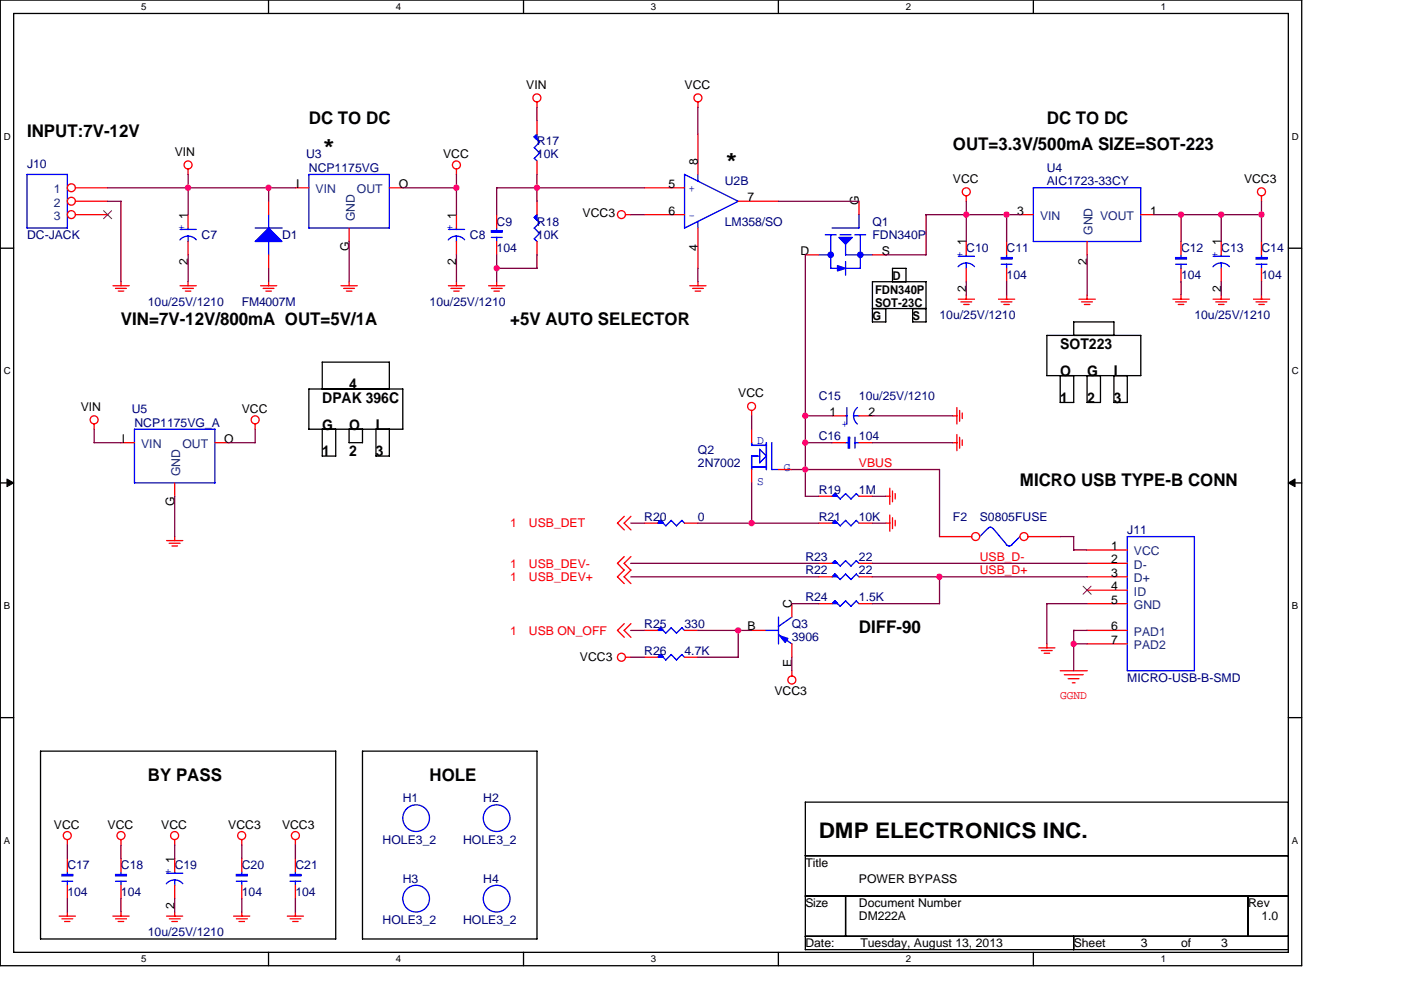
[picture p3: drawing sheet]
<svg xmlns="http://www.w3.org/2000/svg" width="297mm" height="210mm" viewBox="0 0 297 210" stroke-linecap="round" stroke-linejoin="round" font-family="sans-serif">
<path d="M.1 0h275.9v204.8h-275.9zM2.9 2.9h270.3v199.1h-270.3z" fill="none" stroke="#000" stroke-width=".28"/>
<g fill="#fff">
<path d="M29.9 .3h1.1v2.3h-1.1z"/>
<path d="M29.9 202.3h1.1v2.3h-1.1z"/>
</g>
<path d="M56.9 0v2.9M56.9 202v2.8" fill="none" stroke="#000" stroke-width=".28"/>
<g fill="#fff">
<path d="M83.9 .3h1.2v2.3h-1.2z"/>
<path d="M83.9 202.3h1.2v2.3h-1.2z"/>
</g>
<path d="M111 0v2.9M111 202v2.8" fill="none" stroke="#000" stroke-width=".28"/>
<g fill="#fff">
<path d="M138 .3h1.1v2.3h-1.1z"/>
<path d="M138 202.3h1.1v2.3h-1.1z"/>
</g>
<path d="M165 0v2.9M165 202v2.8" fill="none" stroke="#000" stroke-width=".28"/>
<g fill="#fff">
<path d="M192 .3h1.2v2.3h-1.2z"/>
<path d="M192 202.3h1.2v2.3h-1.2z"/>
</g>
<path d="M219.1 0v2.9M219.1 202v2.8" fill="none" stroke="#000" stroke-width=".28"/>
<g fill="#fff">
<path d="M246.1 .3h1.1v2.3h-1.1z"/>
<path d="M246.1 202.3h1.1v2.3h-1.1z"/>
<path d="M.8 27.7h1.5v2.3h-1.5z"/>
<path d="M273.9 27.7h1.5v2.3h-1.5z"/>
<path d="M.8 77.5h1.5v2.3h-1.5z"/>
<path d="M273.9 77.5h1.5v2.3h-1.5z"/>
</g>
<path d="M.1 52.6h2.8M273.2 52.6h2.8" fill="none" stroke="#000" stroke-width=".28"/>
<g fill="#fff">
<path d="M.8 127.3h1.4v2.3h-1.4z"/>
<path d="M273.9 127.3h1.3v2.3h-1.3z"/>
</g>
<path d="M.1 102.4h2.8M273.2 102.4h2.8" fill="none" stroke="#000" stroke-width=".28"/>
<path d="M1.5 101.6l1.4 .8-1.4 .8zM273.2 102.4l1.4-.8v1.6z" fill="#000" stroke="#000" stroke-width=".21"/>
<g fill="#fff">
<path d="M.8 177.1h1.4v2.3h-1.4z"/>
<path d="M273.9 177.1h1.3v2.3h-1.3z"/>
</g>
<g fill="none" stroke="#000" stroke-width=".28">
<path d="M189.2 59.8v-2.9h2.9v2.9M185 65.4h11.3M187.8 65.4v2.9h-2.8v-8.5h11.3v8.5h-2.8v-2.9M222 71.1h19.9v8.6h-19.9zM224.8 79.7v5.7h2.8v-5.7M227.6 71.1v-2.8h8.6v2.8M230.5 79.7v5.7h2.8v-5.7M236.2 79.7v5.7h2.8v-5.7M65.5 82.5h19.9v8.5h-19.9zM68.3 91v5.7h2.9v-5.7M68.3 82.5v-5.7h14.2v5.7M74 91v2.9h2.9v-2.9"/>
<path d="M79.7 91v5.7h2.8v-5.7M.1 152.2h2.8M8.6 159.3h62.6v39.9h-62.6zM76.9 159.3h37v39.9h-37zM273.2 152.2h2.8M170.7 170.1h102.5v31.3h-102.5zM170.7 181.5h102.5M170.7 190.1h102.5M170.7 198.6h102.5M179.3 190.1v8.5M227.6 198.6v2.8M264.6 190.1v8.5"/>
</g>
<g fill="none" stroke="#f00" stroke-width=".28">
<path d="M16 39.8h6.8M39.9 35.9v1.1M62.6 39.8h2.9M82.5 39.8h2.9M96.8 35.9v1.1M113.9 21.6v1.2M113.9 25.6v2.9M113.9 34.1v2.9M136.6 39.8h8.5M148 21.6v1.2M148 28.5v8.5M16 45.5h6.8"/>
<path d="M16 42.7h6.8M25.7 59.8v.8M39.9 45.5v2.9M39.9 51.2v2.9M39.9 59.8v.8M57 42.7v2.8M57 54.1v2.8M57 59.8v.8M74 48.4v2.8M74 59.8v.8M96.8 45.5v2.9M96.8 51.2v2.9"/>
<path d="M96.8 59.8v.8M105.3 45.5v2.9M105.3 51.2v2.9M105.3 59.8v.8M113.9 42.7v2.8M113.9 51.2v2.9M132.6 45.5h1.2M136.6 45.5h8.5M148 48.4v8.5M148 59.8v.8M156.5 42.7h8.6M170.7 54.1h2.9"/>
<path d="M182.1 42.7v2.8M185 54.1h2.8M204.9 41.6v1.1M204.9 51.2v2.9M204.9 56.9v2.9M213.4 51.2v2.9M213.4 56.9v2.9M216.3 45.5h2.8M230.5 51.2v2.9M241.9 45.5h2.8M250.4 51.2v2.9M250.4 56.9v2.9"/>
<path d="M258.9 51.2v2.9M258.9 56.9v2.9M267.5 41.6v1.1M267.5 51.2v2.9M267.5 56.9v2.9M24 60.6h3.4M24.5 61.2h2.3M25.1 61.7h1.1M38.2 60.6h3.4M38.7 61.2h2.3M39.3 61.7h1.2M55.2 60.6h3.5"/>
<path d="M55.8 61.2h2.3M56.4 61.7h1.1M72.3 60.6h3.5M72.9 61.2h2.3M73.4 61.7h1.2M95.1 60.6h3.4M95.6 61.2h2.3M96.2 61.7h1.2M103.6 60.6h3.4M104.2 61.2h2.3M104.7 61.7h1.2M146.3 60.6h3.4"/>
<path d="M146.9 61.2h2.2M147.4 61.7h1.1M203.2 63.5h3.4M203.7 64h2.3M204.3 64.6h1.2M204.9 62.6v.9M211.7 63.5h3.4M212.3 64h2.2M212.8 64.6h1.2M213.4 62.6v.9M228.8 63.5h3.4M229.3 64h2.3"/>
<path d="M229.9 64.6h1.2M230.5 62.6v.9M248.7 63.5h3.4M249.2 64h2.3M249.8 64.6h1.2M250.4 62.6v.9M257.2 63.5h3.5M257.8 64h2.3M258.4 64.6h1.1M258.9 62.6v.9M265.8 63.5h3.4M266.3 64h2.3"/>
<path d="M266.9 64.6h1.2M267.5 62.6v.9M20 89.9v1.2M25.7 93.9h2.8M45.6 93.9h2.8M54.1 89.9v1.2M159.4 87.1v1.1M159.4 91v2.9M159.4 99.6v2.8M165.1 99.6h2.8M176.4 88.2h2.9M176.4 93.9h2.9"/>
<path d="M182.1 88.2h2.9M182.1 93.9h2.9M202 88.2h.9M202 93.9h.9M202.9 86.5v3.4M202.9 92.2v3.4M203.5 87.1v2.3M203.5 92.8v2.3M204 87.6v1.2M204 93.3v1.2M35.3 114.7h3.5M35.9 115.2h2.3"/>
<path d="M36.5 115.8h1.1M37 102.4v2.9M37 113.8v.9M132.4 118l-1.5 1.5 1.5 1.4M132.4 109.5l-1.5 1.5 1.5 1.4M133.8 118l-1.5 1.5 1.5 1.4M133.8 109.5l-1.5 1.5 1.5 1.4M136.6 111h2.8M145.1 111h2.9M173.6 111h2.8M173.6 105.3h2.8M173.6 119.5h2.8"/>
<path d="M182.1 111h2.9M182.1 105.3h2.9M182.1 119.5h2.9M187.8 111h.9M187.8 105.3h.9M188.7 103.5v3.5M188.7 109.2v3.5M189.2 104.1v2.3M189.2 109.8v2.3M189.8 104.7v1.1M189.8 110.4v1.1M199.2 113.8h6.8"/>
<path d="M218 113.8h6.8M230.5 116.6h8.5M230.5 119.5h8.5M132.4 120.9l-1.5 1.4 1.5 1.5M132.4 132.3l-1.5 1.4 1.5 1.5M132.6 139.4h1.2M133.8 120.9l-1.5 1.4 1.5 1.5M133.8 132.3l-1.5 1.4 1.5 1.5M136.6 139.4h2.8M136.6 133.7h2.8M145.1 139.4h2.9M145.1 133.7h2.9"/>
<path d="M159.4 133.7h2.8M167.9 128v2.9M167.9 136.6v2.8M173.6 122.3h2.8M173.6 128h2.8M182.1 122.3h2.9M182.1 128h2.9M220.2 137.4h3.5M220.8 138h2.3M221.4 138.6h1.1M222 136.6v.8M230.5 122.3h8.5"/>
<path d="M230.5 125.2h8.5M230.5 128h8.5M230.5 133.7h8.5M230.5 136.6h8.5M167.9 142.2v1.2M224.8 142.3h5.7M225.7 143.1h4M226.5 144h2.3M227.3 144.8h.6M14.3 178.1v1.2M25.7 178.1v1.2M37 178.1v1.2"/>
<path d="M51.3 178.1v1.2M62.6 178.1v1.2M12.5 194.3h3.5M13.1 194.9h2.3M13.7 195.5h1.1M14.3 182.1v2.8M14.3 187.8v2.8M14.3 193.5v.8M23.9 194.3h3.5M24.5 194.9h2.3M25.1 195.5h1.1M25.7 182.1v2.8"/>
<path d="M25.7 187.8v2.8M25.7 193.5v.8M35.3 194.3h3.4M35.9 194.9h2.3M36.4 195.5h1.2M37 182.1v2.8M37 187.8v2.8M37 193.5v.8M49.5 194.3h3.5M50.1 194.9h2.3M50.7 195.5h1.1M51.3 182.1v2.8"/>
<path d="M51.3 187.8v2.8M51.3 193.5v.8M60.9 194.3h3.4M61.5 194.9h2.3M62.1 195.5h1.1M62.6 182.1v2.8M62.6 187.8v2.8M62.6 193.5v.8"/>
<circle cx="15.1" cy="39.8" r=".84"/>
<circle cx="39.9" cy="35" r=".85"/>
<circle cx="96.8" cy="35" r=".85"/>
<circle cx="113.8" cy="20.8" r=".85"/>
<circle cx="148" cy="20.8" r=".85"/>
<circle cx="15.1" cy="42.7" r=".84"/>
<circle cx="15.1" cy="45.5" r=".84"/>
<circle cx="131.8" cy="45.5" r=".84"/>
<circle cx="204.9" cy="40.7" r=".85"/>
<circle cx="267.5" cy="40.7" r=".85"/>
<circle cx="20" cy="89" r=".85"/>
<circle cx="54.1" cy="89" r=".85"/>
<circle cx="159.3" cy="86.2" r=".84"/>
<circle cx="206.9" cy="113.8" r=".84"/>
<circle cx="217.1" cy="113.8" r=".84"/>
<circle cx="131.8" cy="139.4" r=".85"/>
<circle cx="167.9" cy="144.2" r=".85"/>
<circle cx="14.3" cy="177.2" r=".85"/>
<circle cx="25.6" cy="177.2" r=".85"/>
<circle cx="37" cy="177.2" r=".85"/>
<circle cx="51.2" cy="177.2" r=".85"/>
<circle cx="62.6" cy="177.2" r=".85"/>
</g>
<g fill="none" stroke="#00f" stroke-width=".28">
<path d="M5.7 37h8.6v11.4h-8.6zM65.5 37h17v11.4h-17zM113.3 29l1.1 1.2M113.9 28.5l-.6 .5M114.4 30.2l-1.1 1.1 1.1 1.2M114.4 32.4l-1.1 1.2 .6 .6M148 37v1.4M219.1 39.8h22.8v11.4h-22.8zM38.2 48.7h3.4M39.9 50.1l.8 .1 .9 .7M39.9 50.1l-1.2 .3-.6 .5M39.9 48.4v.3"/>
<path d="M39.9 50.1v1.1M54.1 48.4h5.7M57 45.5v2.9M57 51.2v2.9M95.1 48.7h3.4M96.8 48.4v.3M96.8 50.1v1.1M98.5 50.9l-.9-.7-.9-.1-1.1 .3-.6 .5M104.2 50.4h2.3M105.3 48.3v.6M105.3 50.3v.9M113.3 48.4l1.1 1.1"/>
<path d="M113.9 45.5l-.6 .6 1.1 1.2M114.4 47.2l-1.1 1.2M114.4 49.5l-1.1 1.2 .6 .5M148 46.9v1.5M156.5 42.7l-11.4 5.7M156.5 42.7l-11.4-5.7v11.4M173.6 54.1h2.6M175 49.8h2.3M176.1 49.8v7.1h1.8M178.1 49.8h2.3M179.3 51.2v2.9h5.7M179.3 55.5v2.9"/>
<path d="M181.2 49.8h2.3M182.1 45.5v2.9h-5.7M182.4 49.8v7.1h-3.1M203.2 54.4h3.4M204.8 55.8l.9 .1 .9 .7M204.8 55.8l-1.1 .3-.6 .5M204.9 54.1v.3M204.9 55.8v1.1M212.3 56h2.3M213.4 54v.6M213.4 56v.9M249.3 56h2.3"/>
<path d="M250.4 54v.6M250.4 56v.9M257.2 54.4h3.5M258.9 55.8l.8 .1 1 .7M258.9 55.8l-.8 .1-.9 .7M258.9 54.1v.3M258.9 55.8v1.1M266.3 56h2.3M267.5 54v.6M267.5 56v.9M28.5 91h17.1v11.4h-17.1zM159.3 96.7h1.8"/>
<path d="M159.3 99h3.2M159.4 93.9v.6M159.4 96.7v2.9M159.4 94.5h3.1M161.1 95.3l1.4 1.4-1.4 1.4v-2.8M162.5 93.9v5.7M163.6 93.9v5.7h1.5M179.3 93.9h.5M179.3 88.2h.3M179.6 86.5v3.4M181 88.2l.1 .8 .7 .9M181 88.2h1.1"/>
<path d="M181.2 93.9h.9M181.3 92.7v2.3M181.8 86.4l-.5 .6-.3 1.2M140 110.4l1.2 1.1M140 110.4l-.6 .6M142.3 110.4l-1.1 1.1M144.6 110.4l.6 .6M144.6 110.4l-1.2 1.1-1.1-1.1M177 110.4l-.6 .6M177 118.9l-.6 .6M177 104.7l-.6 .6M179.3 110.4l-1.1 1.1-1.2-1.1"/>
<path d="M179.3 118.9l-1.1 1.2-1.2-1.2M179.3 104.7l-1.1 1.2-1.2-1.2M181.5 110.4l.6 .6M181.5 118.9l.6 .6M181.5 104.7l.6 .6M181.6 110.4l-1.2 1.1-1.1-1.1M181.6 118.9l-1.2 1.2-1.1-1.2M181.6 104.7l-1.2 1.2-1.1-1.2M209.4 112.1l-1.7 1.7M210.5 112.1a.58 .58 0 0 0-1 0M210.6 112.1l2.8 3.4M213.4 115.5a.84 .84 0 0 0 1.2 0"/>
<path d="M216.3 113.8l-1.8 1.7M239 113.8h14.2v28.5h-14.2zM139.4 133.7l.6-.6 1.2 1.2M139.4 139.4l.6-.6 1.2 1.2M141.2 134.3l1.1-1.2 1.1 1.2M144.6 133.2l.6 .5M144.6 138.8l.6 .6M144.6 133.1l-1.2 1.2M144.6 138.8l-1.2 1.2-1.1-1.2-1.1 1.2M162.2 133.7h2.9M165.1 134.6l2.8 2M165.1 130.9v5.7"/>
<path d="M167.9 130.9l-2.9 2M177 127.4l-.6 .6M177 121.8l-.6 .5M179.3 121.8l1.1 1.1 1.2-1.1 .5 .6M179.3 127.4l-1.1 1.2-1.2-1.1M179.3 121.8l-1.1 1.1-1.2-1.1M181.5 127.5l.6 .6M181.6 127.4l-1.2 1.2-1.1-1.1M13.1 186.9h2.3M14.3 184.9v.6M14.3 186.9v.9M24.5 186.9h2.3"/>
<path d="M25.7 184.9v.6M25.7 186.9v.9M35.3 185.2h3.5M37 184.9v.3M37 186.6v1.2M38.8 187.4a2.28 2.28 0 0 0-3.5 .1M50.1 186.9h2.3M51.3 184.9v.6M51.3 186.9v.9M61.5 186.9h2.3M62.6 184.9v.6M62.6 186.9v.9"/>
<circle cx="88.2" cy="173.5" r="2.83"/>
<circle cx="105.3" cy="173.5" r="2.84"/>
<circle cx="88.2" cy="190.6" r="2.83"/>
<circle cx="105.3" cy="190.6" r="2.84"/>
</g>
<path d="M22 44.7l1.7 1.7M23.7 44.7l-1.8 1.7M229.6 124.3l1.7 1.7M231.3 124.3l-1.7 1.7" fill="none" stroke="#804000" stroke-width=".21"/>
<g fill="#00f" stroke="#00f" stroke-width=".28">
<path d="M177 127.5l.6 .5h-1.2l.6-.5 .6 .5z" fill-rule="evenodd"/>
<path d="M50.1 185.5v.3h2.3v-.3z" fill-rule="evenodd"/>
<path d="M139.4 133.7l.6-.5 .6 .5-.6-.5 .6 .5z" fill-rule="evenodd"/>
<path d="M177.9 50.4h2.8l-1.4 1.4z" fill-rule="evenodd"/>
<path d="M177.6 56.3l1.7 .6-1.7 .6z" fill-rule="evenodd"/>
<path d="M177 110.4l.6 .6h-1.2l.6-.6 .6 .6z" fill-rule="evenodd"/>
<path d="M140 138.8l.6 .6h-1.2l.6-.6 .6 .6z" fill-rule="evenodd"/>
<path d="M176.4 119.5l.6-.6 .6 .6-.6-.6 .6 .6z" fill-rule="evenodd"/>
<path d="M24.5 185.5v.3h2.3v-.3z" fill-rule="evenodd"/>
<path d="M54.1 51.2l2.9-2.8 2.8 2.8z" fill-rule="evenodd"/>
<path d="M113.3 29l.6-.5v1.1z" fill-rule="evenodd"/>
<path d="M165.3 134.9l1.7 .5-.5 .9z" fill-rule="evenodd"/>
<path d="M177 121.8l.6 .5h-1.2l.6-.5 .6 .5z" fill-rule="evenodd"/>
<path d="M113.3 46.1l.6-.6v1.2z" fill-rule="evenodd"/>
<path d="M179.8 92.8v2.2h.3v-2.2z" fill-rule="evenodd"/>
<path d="M61.5 185.5v.3h2.3v-.3z" fill-rule="evenodd"/>
<path d="M249.3 54.6v.3h2.2v-.3z" fill-rule="evenodd"/>
<path d="M104.2 48.9v.3h2.2v-.3z" fill-rule="evenodd"/>
<path d="M13.1 185.5v.3h2.3v-.3z" fill-rule="evenodd"/>
<path d="M212.3 54.6v.3h2.2v-.3z" fill-rule="evenodd"/>
<path d="M266.3 54.6v.3h2.3v-.3z" fill-rule="evenodd"/>
<path d="M140 110.4l.6 .6h-1.2l.6-.6 .6 .6z" fill-rule="evenodd"/>
<path d="M176.4 105.3l.6-.6 .6 .6-.6-.6 .6 .6z" fill-rule="evenodd"/>
<circle cx="176.1" cy="54" r=".57"/>
<circle cx="182.4" cy="54" r=".57"/>
</g>
<g fill="none" stroke="#800040" stroke-width=".28">
<path d="M22.8 39.8h39.8M39.9 37v8.5M57 39.8v2.9M85.4 39.8h11.4M96.8 37v8.5M105.3 39.8h31.3M105.3 39.8v5.7M113.9 22.8v2.8M113.9 37v5.7M148 22.8v5.7M22.8 42.7h2.9v17.1M39.9 54v5.8"/>
<path d="M57 56.9v2.9M74 51.2v8.6M96.8 54v5.8M105.3 54v5.8M113.9 54v2.9h-8.6M133.7 45.5h2.9M148 56.9v2.9M165 42.7h17.1M170.7 54v51.3h2.9M204.9 42.7v8.5M204.9 59.7v2.9M213.4 45.5v5.7"/>
<path d="M213.4 59.7v2.9M216.3 45.5h-20v8.6h-8.5M230.5 54v8.6M244.7 45.5h22.8M250.4 45.5v5.7M250.4 59.7v2.9M258.9 45.5v5.7M258.9 59.7v2.9M267.5 42.7v8.5M267.5 59.7v2.9M20 91v2.9h5.7M54.1 91v2.9h-5.7"/>
<path d="M159.4 88.2v2.8M167.9 99.6h31.3M170.7 88.2h5.7M170.7 93.9h5.7M185 88.2h17M185 93.9h17M199.2 99.6v14.2M37 105.2v8.6M133.7 119.5h39.9M133.7 111h2.9M148 111h25.6M159.4 102.4v8.6"/>
<path d="M185 119.5h45.5M185 111h2.8M185 105.3h2.8M224.8 113.8h2.8v2.9M227.6 116.6h2.9M133.7 122.3h39.9M133.7 133.7h2.9M133.7 139.4h2.9M148 133.7h11.4M156.5 133.7v5.7h-8.5M167.9 128h5.7M167.9 139.4v2.9"/>
<path d="M185 122.3h45.5M199.2 122.3v5.7h-14.2M222 128h8.5M222 128v8.6M227.6 133.7h2.9M227.6 133.7v8.6M227.6 136.6h2.9M14.3 179.2v2.9M25.7 179.2v2.9M37 179.2v2.9M51.3 179.2v2.9M62.6 179.2v2.9"/>
<path d="M14.3 190.6v2.9M25.7 190.6v2.9M37 190.6v2.9M51.3 190.6v2.9M62.6 190.6v2.9"/>
</g>
<g fill="#f0f" stroke="#f0f" stroke-width=".28">
<circle cx="113.8" cy="39.8" r=".56"/>
<circle cx="105.3" cy="56.9" r=".55"/>
<circle cx="56.9" cy="39.8" r=".56"/>
<circle cx="96.8" cy="39.8" r=".57"/>
<circle cx="199.2" cy="122.3" r=".56"/>
<circle cx="156.5" cy="133.7" r=".55"/>
<circle cx="170.7" cy="99.6" r=".55"/>
<circle cx="159.3" cy="110.9" r=".57"/>
<circle cx="170.7" cy="93.9" r=".56"/>
<circle cx="170.7" cy="88.2" r=".56"/>
<circle cx="267.4" cy="45.5" r=".57"/>
<circle cx="250.4" cy="45.5" r=".57"/>
<circle cx="258.9" cy="45.5" r=".57"/>
<circle cx="213.4" cy="45.5" r=".56"/>
<circle cx="204.9" cy="45.5" r=".56"/>
<circle cx="227.6" cy="136.6" r=".56"/>
<circle cx="39.9" cy="39.8" r=".57"/>
</g>
<g font-size="4.6">
<text x="68.3" y="32.3">*</text>
<text x="153.7" y="35.1">*</text>
<text x="173.6" y="177.8">DMP ELECTRONICS INC.</text>
</g>
<g font-size="3.7">
<text x="5.7" y="29.1">INPUT:7V-12V</text>
<text x="65.5" y="26.2">DC TO DC</text>
<text x="222" y="26.2">DC TO DC</text>
<text x="202" y="31.9">OUT=3.3V/500mA SIZE=SOT-223</text>
<text x="25.7" y="68.9">VIN=7V-12V/800mA OUT=5V/1A</text>
<text x="108.2" y="68.9">+5V AUTO SELECTOR</text>
<text x="216.3" y="103">MICRO USB TYPE-B CONN</text>
<text x="182.1" y="134.3">DIFF-90</text>
<text x="31.3" y="165.6">BY PASS</text>
<text x="91.1" y="165.6">HOLE</text>
</g>
<g font-size="3.1">
<text x="224.8" y="74.1">SOT223</text>
<text x="74" y="82.6">4</text>
<text x="224.8" y="79.7">O</text>
<text x="230.5" y="79.7">G</text>
<text x="236.2" y="79.7">I</text>
<text x="68.3" y="85.4">DPAK 396C</text>
<text x="224.8" y="85.4">1</text>
<text x="230.5" y="85.4">2</text>
<text x="236.2" y="85.4">3</text>
<text x="68.3" y="91.1">G</text>
<text x="74" y="91.1">O</text>
<text x="79.7" y="91.1">I</text>
<text x="68.3" y="96.8">1</text>
<text x="74" y="96.8">2</text>
<text x="79.7" y="96.8">3</text>
</g>
<g font-size="2.6">
<text x="111.6" y="18.8">VIN</text>
<text x="145.1" y="18.8">VCC</text>
<text x="37" y="33">VIN</text>
<text x="93.9" y="33.6">VCC</text>
<text x="148" y="35" transform="rotate(-90 148 35)">8</text>
<text x="62.8" y="39.8">I</text>
<text x="84.5" y="39.8">O</text>
<text x="141.7" y="39.8">5</text>
<text x="202" y="38.7">VCC</text>
<text x="263.8" y="38.7">VCC3</text>
<text x="123.5" y="46.1">VCC3</text>
<text x="141.7" y="45.5">6</text>
<text x="158.5" y="42.7">7</text>
<text x="182.1" y="43.5" transform="rotate(-90 182.1 43.5)">G</text>
<text x="215.7" y="45.5">3</text>
<text x="243.9" y="45.5">1</text>
<text x="74" y="53.3" transform="rotate(-90 74 53.3)">G</text>
<text x="148" y="53.3" transform="rotate(-90 148 53.3)">4</text>
<text x="39.9" y="56.2" transform="rotate(-90 39.9 56.2)">2</text>
<text x="96.7" y="56.2" transform="rotate(-90 96.7 56.2)">2</text>
<text x="169.7" y="54">D</text>
<text x="187" y="54">S</text>
<text x="189.2" y="59.3">D</text>
<text x="230.5" y="56.2" transform="rotate(-90 230.5 56.2)">2</text>
<text x="185.5" y="62.4">FDN340P</text>
<text x="185.5" y="65.2">SOT-23C</text>
<text x="204.8" y="61.9" transform="rotate(-90 204.8 61.9)">2</text>
<text x="258.9" y="61.9" transform="rotate(-90 258.9 61.9)">2</text>
<text x="185" y="67.8">G</text>
<text x="193.5" y="67.8">S</text>
<text x="17.1" y="87.1">VIN</text>
<text x="51.3" y="87.7">VCC</text>
<text x="156.5" y="84.2">VCC</text>
<text x="175.8" y="88.2">1</text>
<text x="184.1" y="88.2">2</text>
<text x="25.8" y="93.9">I</text>
<text x="47.6" y="93.9">O</text>
<text x="37" y="107.4" transform="rotate(-90 37 107.4)">G</text>
<text x="235.6" y="116.6">1</text>
<text x="235.6" y="119.5">2</text>
<text x="235.6" y="122.3">3</text>
<text x="235.6" y="125.2">4</text>
<text x="167.9" y="128.9" transform="rotate(-90 167.9 128.9)">C</text>
<text x="235.6" y="128">5</text>
<text x="158.5" y="133.7">B</text>
<text x="235.6" y="133.7">6</text>
<text x="235.6" y="136.5">7</text>
<text x="123" y="140.3">VCC3</text>
<text x="167.9" y="141.5" transform="rotate(-90 167.9 141.5)">E</text>
<text x="164.2" y="147.4">VCC3</text>
<text x="11.4" y="175.9">VCC</text>
<text x="22.8" y="175.9">VCC</text>
<text x="34.2" y="175.9">VCC</text>
<text x="48.4" y="175.9">VCC3</text>
<text x="59.8" y="175.9">VCC3</text>
<text x="37" y="182.9" transform="rotate(-90 37 182.9)">1</text>
<text x="170.7" y="183.8">Title</text>
<text x="182.1" y="187.2">POWER BYPASS</text>
<text x="37" y="192.7" transform="rotate(-90 37 192.7)">2</text>
<text x="170.7" y="192.4">Size</text>
<text x="182.1" y="192.4">Document Number</text>
<text x="182.1" y="195.2">DM222A</text>
<text x="264.6" y="192.4">Rev</text>
<text x="267.5" y="195.2">1.0</text>
<text x="170.7" y="200.9">Date:</text>
<text x="182.4" y="200.9">Tuesday, August 13, 2013</text>
<text x="227.6" y="200.9">Sheet</text>
<text x="241.9" y="200.9">3</text>
<text x="250.4" y="200.9">of</text>
<text x="258.9" y="200.9">3</text>
</g>
<g font-size="2.6" fill="#000080">
<text x="5.7" y="35.6">J10</text>
<text x="64.9" y="33.6">U3</text>
<text x="113.9" y="30.8">R17</text>
<text x="113.9" y="33.6">10K</text>
<text x="65.5" y="36.4">NCP1175VG</text>
<text x="153.7" y="39.3">U2B</text>
<text x="222" y="36.4">U4</text>
<text x="222" y="39.3">AIC1723-33CY</text>
<text x="105.3" y="47.8">C9</text>
<text x="113.9" y="47.8">R18</text>
<text x="153.7" y="47.8">LM358/SO</text>
<text x="185" y="47.8">Q1</text>
<text x="5.7" y="50.7">DC-JACK</text>
<text x="42.7" y="50.7">C7</text>
<text x="59.8" y="50.7">D1</text>
<text x="99.6" y="50.7">C8</text>
<text x="105.3" y="53.5">104</text>
<text x="113.9" y="50.7">10K</text>
<text x="185" y="50.7">FDN340P</text>
<text x="204.9" y="53.5">C10</text>
<text x="213.4" y="53.5">C11</text>
<text x="250.4" y="53.5">C12</text>
<text x="258.9" y="53.5">C13</text>
<text x="267.5" y="53.5">C14</text>
<text x="213.4" y="59.2">104</text>
<text x="250.4" y="59.2">104</text>
<text x="267.5" y="59.2">104</text>
<text x="31.3" y="64.9">10u/25V/1210</text>
<text x="51.3" y="64.9">FM4007M</text>
<text x="91.1" y="64.9">10u/25V/1210</text>
<text x="199.2" y="67.8">10u/25V/1210</text>
<text x="253.2" y="67.8">10u/25V/1210</text>
<text x="27.9" y="87.7">U5</text>
<text x="173.6" y="84.8">C15</text>
<text x="182.1" y="84.8">10u/25V/1210</text>
<text x="28.5" y="90.5">NCP1175VG_A</text>
<text x="173.6" y="93.3">C16</text>
<text x="182.1" y="93.3">104</text>
<text x="148" y="96.2">Q2</text>
<text x="148" y="99">2N7002</text>
<text x="173.6" y="104.7">R19</text>
<text x="182.1" y="104.7">1M</text>
<text x="136.6" y="110.4">R20</text>
<text x="148" y="110.4">0</text>
<text x="173.6" y="110.4">R21</text>
<text x="182.1" y="110.4">10K</text>
<text x="202" y="110.4">F2</text>
<text x="207.7" y="110.4">S0805FUSE</text>
<text x="239" y="113.3">J11</text>
<text x="170.7" y="119">R23</text>
<text x="182.1" y="119">22</text>
<text x="170.7" y="121.8">R22</text>
<text x="182.1" y="121.8">22</text>
<text x="170.7" y="127.5">R24</text>
<text x="182.1" y="127.5">1.5K</text>
<text x="136.6" y="133.2">R25</text>
<text x="145.1" y="133.2">330</text>
<text x="167.9" y="133.2">Q3</text>
<text x="167.9" y="136">3906</text>
<text x="136.6" y="138.9">R26</text>
<text x="145.1" y="138.9">4.7K</text>
<text x="239" y="144.6">MICRO-USB-B-SMD</text>
<text x="85.4" y="170.2">H1</text>
<text x="102.5" y="170.2">H2</text>
<text x="81.1" y="179">HOLE3_2</text>
<text x="98.2" y="179">HOLE3_2</text>
<text x="14.3" y="184.4">C17</text>
<text x="25.7" y="184.4">C18</text>
<text x="37" y="184.4">C19</text>
<text x="51.3" y="184.4">C20</text>
<text x="62.6" y="184.4">C21</text>
<text x="14.3" y="190.1">104</text>
<text x="25.7" y="190.1">104</text>
<text x="51.3" y="190.1">104</text>
<text x="62.6" y="190.1">104</text>
<text x="85.4" y="187.2">H3</text>
<text x="102.5" y="187.2">H4</text>
<text x="81.1" y="196">HOLE3_2</text>
<text x="98.2" y="196">HOLE3_2</text>
<text x="31.3" y="198.6">10u/25V/1210</text>
</g>
<g font-size="2.6" fill="#004080">
<text x="11.4" y="41">1</text>
<text x="66.9" y="41">VIN</text>
<text x="75.7" y="41">OUT</text>
<text x="11.4" y="43.9">2</text>
<text x="11.4" y="46.7">3</text>
<text x="75.2" y="46.9" transform="rotate(-90 75.2 46.9)">GND</text>
<text x="220.5" y="46.7">VIN</text>
<text x="233.3" y="46.7">VOUT</text>
<text x="231.7" y="49.8" transform="rotate(-90 231.7 49.8)">GND</text>
<text x="29.9" y="95.1">VIN</text>
<text x="38.7" y="95.1">OUT</text>
<text x="38.2" y="101" transform="rotate(-90 38.2 101)">GND</text>
<text x="240.4" y="117.8">VCC</text>
<text x="240.4" y="120.7">D-</text>
<text x="240.4" y="123.5">D+</text>
<text x="240.4" y="126.3">ID</text>
<text x="240.4" y="129.2">GND</text>
<text x="240.4" y="134.9">PAD1</text>
<text x="240.4" y="137.7">PAD2</text>
</g>
<g font-size="2.6" fill="#00f">
<text x="146" y="40.7">+</text>
<text x="146" y="46.4">-</text>
<text x="39.2" y="48.9" transform="rotate(-90 39.2 48.9)">+ 1</text>
<text x="96.1" y="48.9" transform="rotate(-90 96.1 48.9)">+ 1</text>
<text x="204.2" y="54.6" transform="rotate(-90 204.2 54.6)">+ 1</text>
<text x="258.3" y="54.6" transform="rotate(-90 258.3 54.6)">+ 1</text>
<text x="179.8" y="89.2" transform="rotate(180 179.8 89.2)">+</text>
<text x="160.5" y="94.2">D</text>
<text x="166.2" y="99.9">G</text>
<text x="160.5" y="102.8">S</text>
<text x="36.4" y="185.5" transform="rotate(-90 36.4 185.5)">+</text>
</g>
<g font-size="2.6" fill="#f00">
<text x="182.1" y="99">VBUS</text>
<text x="108.2" y="111.8">1</text>
<text x="112.1" y="111.8">USB_DET</text>
<text x="207.7" y="119">USB_D-</text>
<text x="108.2" y="123.2">1</text>
<text x="108.2" y="120.4">1</text>
<text x="112.1" y="123.2">USB_DEV+</text>
<text x="112.1" y="120.4">USB_DEV-</text>
<text x="207.7" y="121.8">USB_D+</text>
<text x="108.2" y="134.6">1</text>
<text x="112.1" y="134.6">USB ON_OFF</text>
<text x="224.8" y="148.3">GGND</text>
</g>
<g font-size="2">
<text x="29.9" y="2.1">5</text>
<text x="83.9" y="2.1">4</text>
<text x="138" y="2.1">3</text>
<text x="192" y="2.1">2</text>
<text x="246.1" y="2.1">1</text>
<text x=".8" y="29.6">D</text>
<text x="273.9" y="29.6">D</text>
<text x=".8" y="79.4">C</text>
<text x="273.9" y="79.4">C</text>
<text x=".8" y="129.2">B</text>
<text x="273.9" y="129.2">B</text>
<text x=".8" y="178.9">A</text>
<text x="273.9" y="178.9">A</text>
<text x="29.9" y="204.1">5</text>
<text x="83.9" y="204.1">4</text>
<text x="138" y="204.1">3</text>
<text x="192" y="204.1">2</text>
<text x="246.1" y="204.1">1</text>
</g>
</svg>
